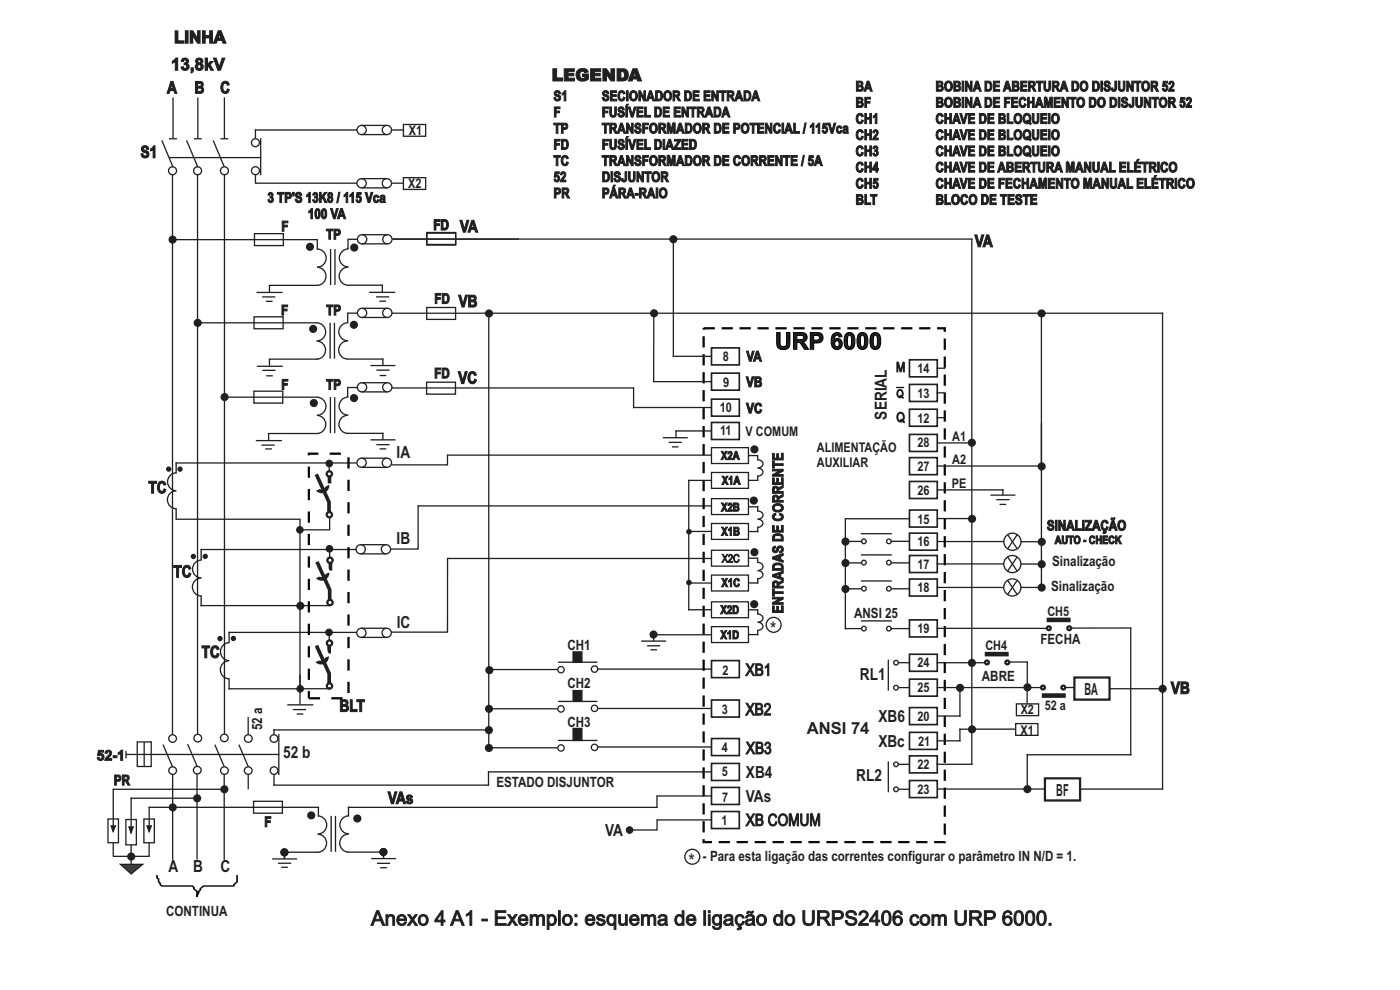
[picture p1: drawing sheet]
<svg xmlns="http://www.w3.org/2000/svg" width="297mm" height="210mm" viewBox="0 0 297 210" stroke-linecap="round" stroke-linejoin="round" font-family="sans-serif">
<g fill="none" stroke="#231f20" stroke-width=".28">
<path d="M34.3 29.8l2.4 5.7M35.9 29.4h1.6M35.9 33.4h19.5M36.6 37.1v118.8M36.7 20.7v8.7M39.6 29.8l2.4 5.7M41.1 29.4h1.7M41.9 37v118.9M42 20.7v8.7M45.2 29.8l2.4 5.7M46.8 29.4h1.6M47.6 20.7v8.7"/>
<path d="M47.6 37.1v118.7M54.1 27.6h21.6M54.2 27.4v2M54.2 37.1v1.8h21.5M55.3 29.3v7.9M76.6 37.9h5.5M76.6 26.6h5.5M76.6 28.5h5.5M76.7 39.9h5.5M83 27.6h2.6M83 38.9h2.6M85.6 26.4h4.7v2.5h-4.7z"/>
<path d="M85.6 37.7h4.7v2.5h-4.7zM36.8 50.8h30.7M54 49.6h6.1v2.5h-6.1zM67.3 56.7a1.93 1.93 0 0 1 1.9 1.9 1.93 1.93 0 0 1-1.9 1.9M67.3 52.8a1.93 1.93 0 0 1 1.9 1.9 1.93 1.93 0 0 1-1.9 2M67.3 50.7v2.3M70.1 52.8v7.6M71.1 52.8v7.6M73.8 50.8h2M73.8 50.6v2.3M73.8 56.6a1.93 1.93 0 0 0-1.8 2 1.93 1.93 0 0 0 1.9 1.9M73.9 52.8a1.93 1.93 0 0 0-1.9 1.9 1.93 1.93 0 0 0 2 1.9"/>
<path d="M76.7 49.8h5.5M76.7 51.7h5.5M90.5 49.3h6.2v2.6h-6.2zM206.2 50.6v111.7M42.1 68.5h25.2M53.9 67.2h6.2v2.5h-6.2zM73.8 66.4h2M76.7 65.4h5.5M76.7 67.3h5.5M78.3 62h5.6M79.8 63h2.8M80.5 63.9h1.4"/>
<path d="M81.1 60.4v1.7M90.5 65.2h6.2v2.6h-6.2zM220.9 66.4v58.6M37.2 98.2h38.4M37.4 98.1v2.3M47.8 84.3h19.5M53.9 83h6.1v2.5h-6.1zM73.7 82.2h2.1M73.8 82.1v2.1M76.6 97.2h5.5M76.6 99.1h5.5M76.7 81.2h5.4"/>
<path d="M76.7 83.1h5.4M94.8 96.5h56.1M94.9 96.5v2.1h-11.9M198.8 94h7.4M37.3 110.1h26.3v35.5M37.4 107.8v2.5M37.4 104.1a1.9 1.9 0 0 0-1.9 1.9 1.9 1.9 0 0 0 1.9 1.9M37.4 100.3a1.9 1.9 0 0 0-1.9 1.9 1.9 1.9 0 0 0 1.9 1.9M42.6 116.6h32.9M42.7 116.4v2.5M42.7 118.8a1.9 1.9 0 0 0-1.9 1.9 1.9 1.9 0 0 0 1.9 1.9M76.4 115.5h5.5"/>
<path d="M76.4 117.5h5.5M179.2 114.8h3.7M188.9 114.8h4M198.7 110h7.4M198.8 114.9h14.3M213.8 113.4l2 3M215.8 113.4l-2 3M42.7 126.3v2.3M42.7 122.6a1.9 1.9 0 0 0-1.9 1.9 1.9 1.9 0 0 0 1.9 1.9M48.5 134.1h27.2M48.6 134v2.4M48.6 136.3a1.92 1.92 0 0 0-1.8 1.9 1.92 1.92 0 0 0 1.8 1.9"/>
<path d="M76.6 133.3h5.4M76.6 135.2h5.4M83 134.2h.1M26.7 159.3v1.6M29.1 157.4h3v5.2h-3zM30.6 157.4v5.2M34.6 158l2 4.7M39.8 157.9l2.1 4.7M45.6 158l2 4.7M48.5 146.1h15.1M48.6 143.9v2.3M48.6 140.2a1.92 1.92 0 0 0-1.9 1.9 1.92 1.92 0 0 0 1.9 1.9"/>
<path d="M50.7 158l2 4.7M52.6 152.1v3.8M58.1 154.7v1.2M59.2 155.7v8.7M60.9 149.5h5.6M62.1 150.5h2.8M62.9 151.5h1.4M63.6 143.1v6.4M126.7 141.9h24.3M126.9 158.5h24.1M198.7 140.6h10M198.7 145.8h22.2"/>
<path d="M206.4 154.7h9M215.5 153.5h4.7v2.5h-4.7zM215.6 149.3h4.7v2.5h-4.7zM217.9 145.8v3.5M22.9 173.7h2.2v5.1h-2.2zM23.9 167.4h23.7M24 178.8v2.8M24 167.3v7.9M26.7 173.8h2.2v5.4h-2.2zM26.7 160h2.4M27.7 169.3h14.1M27.8 179.2v4.2"/>
<path d="M27.8 169.2v6.2M29.1 160h3M30.5 173.7h2.2v5.1h-2.2zM31.5 171.3h36.2M31.6 178.8v2.8h-7.6M31.6 171.1v4.1M32.1 160h27.1M36.6 164.3v18.1M41.8 164.2v18.2M47.6 164.3v18.1M52.7 164.3v3.1M58.1 164.3v2.4"/>
<path d="M188.4 161.5v6.6M190.6 167.4h2.3M190.6 162.1h2.3M198.7 162.1h7.6M198.8 167.4h23.1"/>
<circle cx="36.6" cy="36.2" r=".85"/>
<circle cx="41.9" cy="36.2" r=".85"/>
<circle cx="47.6" cy="36.2" r=".85"/>
<circle cx="54.2" cy="30.3" r=".85"/>
<circle cx="54.2" cy="36.2" r=".85"/>
<circle cx="76.7" cy="27.6" r=".98"/>
<circle cx="76.7" cy="38.9" r=".98"/>
<circle cx="82.1" cy="27.6" r=".98"/>
<circle cx="82.1" cy="38.9" r=".98"/>
<circle cx="76.8" cy="50.8" r=".98"/>
<circle cx="82.2" cy="50.8" r=".98"/>
<circle cx="76.8" cy="66.4" r=".98"/>
<circle cx="82.2" cy="66.4" r=".98"/>
<circle cx="76.7" cy="98.2" r=".98"/>
<circle cx="76.8" cy="82.2" r=".98"/>
<circle cx="82.1" cy="98.2" r=".98"/>
<circle cx="82.2" cy="82.2" r=".98"/>
<circle cx="76.5" cy="116.5" r=".98"/>
<circle cx="81.9" cy="116.5" r=".98"/>
<circle cx="214.8" cy="114.9" r="1.82"/>
<circle cx="76.7" cy="134.2" r=".98"/>
<circle cx="82" cy="134.2" r=".98"/>
<circle cx="36.6" cy="156.7" r=".81"/>
<circle cx="42" cy="156.6" r=".81"/>
<circle cx="47.6" cy="156.5" r=".81"/>
<circle cx="52.7" cy="156.7" r=".81"/>
<circle cx="58.1" cy="156.7" r=".81"/>
<circle cx="36.6" cy="163.5" r=".81"/>
<circle cx="41.9" cy="163.4" r=".81"/>
<circle cx="47.6" cy="163.5" r=".81"/>
<circle cx="52.7" cy="163.5" r=".81"/>
<circle cx="58.1" cy="163.5" r=".81"/>
<circle cx="190.1" cy="167.4" r=".49"/>
<circle cx="190.1" cy="162.1" r=".49"/>
</g>
<g fill="#231f20" stroke="#231f20" stroke-width=".28">
<path d="M27.4 175.4h.9l-.5 1.3z" fill-rule="evenodd"/>
<path d="M23.6 175.2h.9l-.5 1.2z" fill-rule="evenodd"/>
<path d="M31.2 175.2h.9l-.5 1.2z" fill-rule="evenodd"/>
<circle cx="35.8" cy="99.5" r=".43"/>
<circle cx="38.2" cy="99.5" r=".43"/>
<circle cx="46.7" cy="135.5" r=".43"/>
<circle cx="49.5" cy="135.4" r=".43"/>
<circle cx="41" cy="118" r=".43"/>
<circle cx="43.5" cy="118" r=".43"/>
<circle cx="36.6" cy="50.8" r=".72"/>
<circle cx="63.7" cy="128.5" r=".72"/>
<circle cx="206.2" cy="154.7" r=".72"/>
<circle cx="206.2" cy="140.6" r=".72"/>
<circle cx="41.8" cy="169.3" r=".72"/>
<circle cx="36.7" cy="171.3" r=".72"/>
<circle cx="47.6" cy="167.4" r=".72"/>
<circle cx="41.9" cy="68.5" r=".73"/>
<circle cx="47.6" cy="84.2" r=".72"/>
<circle cx="206.2" cy="93.9" r=".72"/>
<circle cx="221" cy="66.5" r=".72"/>
<circle cx="75.1" cy="52.5" r=".72"/>
<circle cx="27.8" cy="181.7" r=".72"/>
</g>
<path d="M149.3 69.6h51.1v109h-51.1z" fill="none" stroke="#000" stroke-width=".48" stroke-dasharray="2.4 1.4" stroke-linecap="butt"/>
<path d="M25.6 183.3h4.7l-2.5 2.1z" fill-rule="evenodd" fill="#414142" stroke="#231f20" stroke-width=".28"/>
<g fill="none" stroke="#231f20" stroke-width=".28">
<path d="M83.3 50.7h123M90.5 49.5h6.2v2.5h-6.2zM142.8 50.7v24.9M54.4 62h5.5M54.5 77.7h5.5M55.6 63h2.8M55.7 78.6h2.8M56.4 63.9h1.4M56.5 79.7h1.4M67.2 72.3a1.93 1.93 0 0 1 1.9 2 1.93 1.93 0 0 1-1.9 1.9M67.2 68.5a1.93 1.93 0 0 1 1.9 1.9 1.93 1.93 0 0 1-1.9 1.9M67.4 60.5h-10.2v1.4"/>
<path d="M67.4 76.2h-10.2v1.4M70 68.5v7.6M71 68.5v7.6M73.6 76.2h7.7M73.7 72.3a1.93 1.93 0 0 0-1.8 1.9 1.93 1.93 0 0 0 1.9 2M73.8 66.3v2.3M73.8 60.5h7.4M73.8 68.4a1.93 1.93 0 0 0-1.9 2 1.93 1.93 0 0 0 1.9 1.9M78.6 77.5h5.3M79.8 78.5h2.8M80.5 79.7h1.4M81.2 76v1.6"/>
<path d="M83.1 66.4h163.7M103.7 66.3v92.1M138.7 66.4v14.7M142.7 75.6h8.3M198.7 78.1h1.9M246.6 66.3v101.1M54.3 93.5h5.5M55.5 94.4h2.8M56.3 95.2h1.4M67.2 88.1a1.93 1.93 0 0 1 1.9 1.9 1.93 1.93 0 0 1-1.9 2h-10.2v1.4M67.2 84.3a1.93 1.93 0 0 1 1.9 1.9 1.93 1.93 0 0 1-1.8 1.9M69.8 98.4v1.7"/>
<path d="M70.1 84.2v7.7M71 84.2v7.7M73.6 91.9h7.7M73.8 88.1a1.93 1.93 0 0 0-1.9 1.9 1.93 1.93 0 0 0 1.9 1.9M73.9 84.2a1.93 1.93 0 0 0-2 2 1.93 1.93 0 0 0 2 1.9M78.6 93.3h5.3M79.8 94.3h2.8M80.5 95.2h1.4M81.2 91.8v1.5M83.1 82.3h51.3M90.5 81.1h6.1v2.5h-6.1zM134.3 86.4h16.6"/>
<path d="M134.4 82.2v4.4M138.5 81h12.4M140.6 92.8h5.3M141.9 93.8h2.7M142.5 94.8h1.5M143.3 91.4h7.7M143.4 91.3v1.6M150.9 95h7.9v3.3h-7.9zM158.8 96.6h1.9M160.7 99.3a.9 .9 0 0 1 1.2 .8 .9 .9 0 0 1-1.2 .9M160.7 97.5a.9 .9 0 0 1 1.2 .9 .9 .9 0 0 1-1.2 .9M160.7 96.5v1.2"/>
<path d="M198.7 83.3h1.7M198.7 88.6h1.7M198.7 98.9h22.2M69.9 109.8v2.6h-6.3M69.9 116.2v2.2M88.6 107.3h62.4M88.7 107.2v9.3h-5.8M94.8 118.5h56.1M94.9 118.4v15.7h-11.9M146 101.9h5M146.1 112.7h4.8M146.1 101.8v27.7"/>
<path d="M150.9 100.2h7.9v3.4h-7.9zM150.9 105.8h7.9v3.3h-7.9zM150.9 116.7h7.9v3.4h-7.9zM150.9 111h7.9v3.4h-7.9zM158.8 107.5h2.1M158.8 101.9h2.1M158.8 112.7h2.1M158.8 118.4h1.9M160.7 110.1a.9 .9 0 0 1 1.2 .9 .9 .9 0 0 1-1.2 .9M160.7 108.4a.9 .9 0 0 1 1.2 .9 .9 .9 0 0 1-1.2 .8M160.7 119.3a.9 .9 0 0 1 1.2 .9 .9 .9 0 0 1-1.2 .8M160.7 100.9v1.1"/>
<path d="M160.7 107.4v1.1M160.7 111.7v1.2M160.7 118.3v1.1M179.2 110h13.7M179.3 119.4h3.5M179.3 109.9v23.6M182.6 117.7h6.6M182.6 113.2h6.6M189 119.4h4M198.7 119.6h14.2M198.7 103.9h14.2M210.1 105h5.3"/>
<path d="M211.4 106h2.8M212.1 107h1.4M212.8 103.8v1.2M213.8 118.1l2 3M215.8 118.1l-2 3M216.5 119.6h4.5M216.5 114.9h4.5M42.5 128.5h27.6M69.8 134.6v1.4M136 136h5.3M137.3 137h2.8M138 137.8h1.4"/>
<path d="M138.7 134.8v1.2M138.8 134.6h12.2M146 129.3h4.9M146.1 123.7h4.8M150.9 127.7h7.9v3.3h-7.9zM150.9 122h7.9v3.4h-7.9zM150.9 132.9h7.9v3.4h-7.9zM158.8 123.7h2.1M158.8 129.4h2.1M158.8 134.6h2.1M160.7 121a.9 .9 0 0 1 1.2 .9 .9 .9 0 0 1-1.2 .9M160.7 132a.9 .9 0 0 1 1.2 .8 .9 .9 0 0 1-1.2 .9"/>
<path d="M160.7 130.3a.9 .9 0 0 1 1.2 .8 .9 .9 0 0 1-1.2 .9M160.7 122.6v1.2M160.7 129.2v1.2M160.7 133.6v1.1M179.2 133.3h3.6M179.3 124.9h3.6M182.6 131.7h6.6M182.6 123.2h6.6M188.4 139.9v6.6M188.9 133.3h4.1M189.1 124.9h3.7M198.7 133.3h23.3"/>
<path d="M198.7 124.6h14.2M213.8 123.1l2 3M215.8 123.1l-2 3M216.5 124.6h4.5M239.9 133.1v27.1M240 133.2h-12.7M58 154.8h45.8M69.8 145.8v.3h-6.3M103.6 142h14.7M103.6 158.6h14.7M103.8 150.3h14.5M118.4 140.5h8.3"/>
<path d="M118.4 148.8h8.3M118.4 157.1h8.3M126.8 150.3h24.2M190.6 145.9h2.3M190.6 140.6h2.3M198.7 157.1h5.1M198.9 151.9h4.9M203.5 154.7h2.9M203.6 154.5v2.8M203.6 145.7v6.3M214.1 140.4h4M217.9 160v7.3"/>
<path d="M217.9 140.3v5.6M226.1 145.8h1.9M235.5 146.1h11.2M53.8 170h6.1v2.5h-6.1zM58 166.5h45.8M67.4 176.9a1.93 1.93 0 0 1 1.9 1.9 1.93 1.93 0 0 1-1.9 2M67.4 173.1a1.93 1.93 0 0 1 1.9 1.9 1.93 1.93 0 0 1-1.9 1.9M67.5 171.1v2.1M70.3 173.1v7.6M71.2 173.1v7.6M73.8 171.3h65.7M73.9 171.1v2.1"/>
<path d="M74 176.9a1.93 1.93 0 0 0-1.9 1.9 1.93 1.93 0 0 0 1.9 2M74 173a1.93 1.93 0 0 0-1.9 2 1.93 1.93 0 0 0 2 1.9M103.5 163.7h47.5M103.6 163.6v3.1M139.2 168.8h11.7M139.4 168.8v2.6M150.9 173.9h-11.5v2.2h-6.3M217.8 160.1h22.2M229.1 167.4h17.7M57.7 182.2h5.3M59 183.1h2.8M59.7 184h1.4"/>
<path d="M60.2 180.8h7.4M60.4 181v1.2M73.8 180.8h7.4M78.7 182.1h5.3M80 183.1h2.8M80.7 184.1h1.4M81.4 180.9v1.2"/>
<circle cx="183.3" cy="114.8" r=".49"/>
<circle cx="183.3" cy="119.3" r=".49"/>
<circle cx="188.6" cy="119.3" r=".49"/>
<circle cx="188.6" cy="114.8" r=".49"/>
<circle cx="214.8" cy="119.6" r="1.82"/>
<circle cx="164.1" cy="132.5" r="1.58"/>
<circle cx="183.3" cy="133.3" r=".49"/>
<circle cx="183.3" cy="124.9" r=".49"/>
<circle cx="188.6" cy="133.3" r=".49"/>
<circle cx="188.6" cy="124.9" r=".49"/>
<circle cx="214.8" cy="124.6" r="1.82"/>
<circle cx="119" cy="142.1" r=".67"/>
<circle cx="119" cy="158.7" r=".67"/>
<circle cx="119" cy="150.4" r=".67"/>
<circle cx="126.1" cy="150.3" r=".67"/>
<circle cx="126.1" cy="158.5" r=".67"/>
<circle cx="126.1" cy="141.9" r=".67"/>
<circle cx="190.1" cy="145.9" r=".49"/>
<circle cx="190.1" cy="140.6" r=".49"/>
<circle cx="146.9" cy="181.7" r="1.58"/>
</g>
<g fill="#231f20" stroke="#231f20" stroke-width=".28">
<path d="M121.6 138.3h1.8v2.2h-1.8z" fill-rule="evenodd"/>
<path d="M121.6 146.5h1.8v2.3h-1.8z" fill-rule="evenodd"/>
<path d="M121.6 154.5h1.8v2.6h-1.8z" fill-rule="evenodd"/>
<circle cx="146.2" cy="123.6" r=".46"/>
<circle cx="146.2" cy="112.8" r=".46"/>
<circle cx="65.8" cy="52.4" r=".72"/>
<circle cx="66.4" cy="69.8" r=".72"/>
<circle cx="66.6" cy="85.5" r=".72"/>
<circle cx="75.1" cy="68.9" r=".72"/>
<circle cx="75.1" cy="84.4" r=".72"/>
<circle cx="66" cy="173" r=".72"/>
<circle cx="75.8" cy="173.6" r=".72"/>
<circle cx="81.3" cy="180.7" r=".72"/>
<circle cx="142.8" cy="50.7" r=".72"/>
<circle cx="138.8" cy="66.5" r=".72"/>
<circle cx="138.6" cy="134.6" r=".72"/>
<circle cx="103.7" cy="66.5" r=".72"/>
<circle cx="103.8" cy="142.2" r=".72"/>
<circle cx="103.7" cy="150.4" r=".72"/>
<circle cx="103.7" cy="158.7" r=".72"/>
<circle cx="218" cy="167.4" r=".72"/>
<circle cx="218" cy="145.8" r=".72"/>
<circle cx="206.2" cy="110.1" r=".72"/>
<circle cx="179.4" cy="124.9" r=".72"/>
<circle cx="179.4" cy="119.4" r=".72"/>
<circle cx="179.4" cy="114.9" r=".72"/>
<circle cx="221" cy="114.9" r=".72"/>
<circle cx="221" cy="119.7" r=".72"/>
<circle cx="221" cy="124.6" r=".72"/>
<circle cx="221" cy="98.9" r=".72"/>
<circle cx="246.7" cy="146.1" r=".72"/>
<circle cx="160" cy="95.3" r=".72"/>
<circle cx="159.9" cy="106.2" r=".72"/>
<circle cx="160" cy="117.1" r=".72"/>
<circle cx="160" cy="128.2" r=".72"/>
<circle cx="60.3" cy="180.8" r=".72"/>
<circle cx="203.7" cy="145.9" r=".72"/>
<circle cx="103.7" cy="154.9" r=".72"/>
</g>
<g fill="#231f20" stroke="#231f20" stroke-width=".21">
<circle cx="63.7" cy="146.1" r=".7"/>
<circle cx="69.8" cy="134.1" r=".7"/>
<circle cx="69.9" cy="116.4" r=".7"/>
<circle cx="69.9" cy="98.3" r=".7"/>
<circle cx="63.6" cy="112.4" r=".7"/>
<circle cx="133.6" cy="176.1" r=".7"/>
</g>
<g fill="none" stroke="#231f20" stroke-width=".48">
<path d="M227.9 143.7h7.5v4.7h-7.5zM221.7 165.1h7.4v4.7h-7.4z"/>
<circle cx="69.9" cy="100.5" r=".56"/>
<circle cx="69.9" cy="109.2" r=".56"/>
<circle cx="70" cy="118.8" r=".56"/>
<circle cx="69.9" cy="136.4" r=".56"/>
<circle cx="70" cy="127.8" r=".56"/>
<circle cx="222.5" cy="133.3" r=".41"/>
<circle cx="226.8" cy="133.3" r=".41"/>
<circle cx="69.9" cy="145.5" r=".56"/>
<circle cx="209.4" cy="140.5" r=".41"/>
<circle cx="213.7" cy="140.5" r=".41"/>
<circle cx="221.3" cy="145.8" r=".41"/>
<circle cx="225.6" cy="145.8" r=".41"/>
</g>
<path d="M67.1 103.5l2.3-1a1.25 1.25 0 0 1-.6 1.6 1.25 1.25 0 0 1-1.7-.6zM67.1 100.6l2.7 5.9v2.3M67.2 119.2l2.7 5.9v2.2M69.9 100.9v1.6M70.1 119.4v1.6M67 139.8l2.3-1a1.25 1.25 0 0 1-.6 1.7 1.25 1.25 0 0 1-1.7-.7zM67.1 122.1l2.3-1.1a1.25 1.25 0 0 1-.6 1.7 1.25 1.25 0 0 1-1.7-.6zM67.1 136.9l2.7 6v2.2M69.8 137v1.6" fill="none" stroke="#231f20" stroke-width=".78" stroke-linecap="butt"/>
<g fill="#fff" stroke="#fff" stroke-width=".21">
<path d="M66.1 139l3-1.3 .7 1.3-3 1.4z" fill-rule="evenodd"/>
<path d="M66.1 121.2l3.1-1.3 .7 1.4-3.1 1.3z" fill-rule="evenodd"/>
<path d="M66.2 102.6l3-1.3 .7 1.4-3 1.3z" fill-rule="evenodd"/>
</g>
<path d="M65.5 96.2h8.4v51.9h-8.4z" fill="none" stroke="#000" stroke-width=".48" stroke-dasharray="2.4 2.4" stroke-linecap="butt"/>
<path d="M208.9 138.8h5.1M222 131.5h5.1M221 147.5h5.1" fill="none" stroke="#231f20" stroke-width=".98" stroke-linecap="butt"/>
<path d="M190.1 82.2h1.7" fill="none" stroke="#000" stroke-width=".28"/>
<path d="M33.3 185.6v.6l.3 .3v.6l.7 .8h6.5l.3 .3v.3a1.06 1.06 0 0 1 .7 1.5v.3l.7-1.8 .7-.6h6.4v-.2a1.06 1.06 0 0 0 .7-1.5v-.6" fill="none" stroke="#000" stroke-width=".31"/>
<g fill="none" stroke="#231f20" stroke-width=".35">
<path d="M150.9 73.8h5.9v3.6h-5.9zM150.9 79.2h5.9v3.6h-5.9zM192.9 76.3h5.9v3.6h-5.9zM150.9 84.7h5.9v3.6h-5.9zM150.9 89.6h5.9v3.6h-5.9zM192.9 97.1h5.9v3.6h-5.9zM192.9 92.2h5.9v3.6h-5.9zM192.9 86.8h5.9v3.6h-5.9zM192.9 81.5h5.9v3.7h-5.9zM192.9 117.8h5.9v3.6h-5.9zM192.9 113.1h5.9v3.6h-5.9zM192.9 108.2h5.9v3.6h-5.9z"/>
<path d="M192.9 102.1h5.9v3.6h-5.9zM192.9 138.8h5.9v3.6h-5.9zM192.9 131.5h5.9v3.6h-5.9zM192.9 122.8h5.9v3.6h-5.9zM150.9 140.1h5.9v3.6h-5.9zM150.9 148.5h5.9v3.6h-5.9zM150.9 156.7h5.9v3.6h-5.9zM192.9 144.1h5.9v3.6h-5.9zM192.9 150.1h5.9v3.6h-5.9zM192.9 155.4h5.9v3.6h-5.9zM150.9 172.1h5.9v3.7h-5.9zM150.9 161.9h5.9v3.7h-5.9z"/>
<path d="M150.9 167h5.9v3.6h-5.9zM192.9 160.3h5.9v3.6h-5.9zM192.9 165.6h5.9v3.6h-5.9z"/>
</g>
<text font-size="4.9" fill="#231f20" x="164.4" y="74.1">URP 6000</text>
<text font-size="4.3" fill="#231f20" x="78.7" y="196.3">Anexo 4 A1 - Exemplo: esquema de ligação do URPS2406 com URP 6000.</text>
<g font-size="4.2" fill="#231f20">
<text x="163.4" y="135">*</text>
<text x="146.1" y="184.2">*</text>
</g>
<g font-size="3.6" fill="#231f20">
<text x="36.9" y="9.1">LINHA</text>
<text x="36.3" y="14.9">13,8kV</text>
<text x="117" y="17.2">LEGENDA</text>
</g>
<g font-size="3.5" fill="#231f20">
<text x="35.4" y="19.8">A</text>
<text x="41.3" y="19.8">B</text>
<text x="46.7" y="19.8">C</text>
<text x="29.8" y="33.5">S1</text>
<text x="97.6" y="49.3">VA</text>
<text x="206.8" y="52.4">VA</text>
<text x="97.3" y="65.1">VB</text>
<text x="97.2" y="81.4">VC</text>
<text x="188.1" y="89" transform="rotate(-90 188.1 89)">SERIAL</text>
<text x="84.1" y="97.1">IA</text>
<text x="31.5" y="104.6">TC</text>
<text x="84.1" y="115.5">IB</text>
<text x="36.8" y="122.5">TC</text>
<text x="84.2" y="133.1">IC</text>
<text x="42.8" y="139.5">TC</text>
<text x="158.2" y="143.3">XB1</text>
<text x="182.4" y="144.1">RL1</text>
<text x="230" y="147.4">BA</text>
<text x="248.4" y="147.2">VB</text>
<text x="72" y="150.9">BLT</text>
<text x="158.2" y="151.7">XB2</text>
<text x="171.1" y="155.6">ANSI 74</text>
<text x="186.4" y="153.2">XB6</text>
<text x="60.1" y="160.8">52 b</text>
<text x="158.2" y="159.9">XB3</text>
<text x="186.3" y="158.4">XBc</text>
<text x="158.2" y="165">XB4</text>
<text x="181.6" y="165.7">RL2</text>
<text x="82.3" y="170.5">VAs</text>
<text x="158.2" y="170.2">VAs</text>
<text x="224.1" y="168.8">BF</text>
<text x="128.4" y="177.3">VA</text>
<text x="158.2" y="175.2">XB COMUM</text>
<text x="35.8" y="184.9">A</text>
<text x="41" y="184.9">B</text>
<text x="46.8" y="185">C</text>
</g>
<text font-size="3.2" fill="#231f20" x="166.2" y="130.1" transform="rotate(-90 166.2 130.1)">ENTRADAS DE CORRENTE</text>
<g font-size="3" fill="#231f20">
<text x="117.4" y="21.4">S1</text>
<text x="127.7" y="21.4">SECIONADOR DE ENTRADA</text>
<text x="181.5" y="19.4">BA</text>
<text x="181.5" y="22.8">BF</text>
<text x="198.5" y="22.8">BOBINA DE FECHAMENTO DO DISJUNTOR 52</text>
<text x="198.5" y="19.4">BOBINA DE ABERTURA DO DISJUNTOR 52</text>
<text x="117.4" y="24.8">F</text>
<text x="117.4" y="28.3">TP</text>
<text x="127.7" y="24.8">FUSÍVEL DE ENTRADA</text>
<text x="127.7" y="28.3">TRANSFORMADOR DE POTENCIAL / 115Vca</text>
<text x="181.5" y="26.2">CH1</text>
<text x="181.5" y="29.7">CH2</text>
<text x="198.5" y="26.2">CHAVE DE BLOQUEIO</text>
<text x="198.5" y="29.7">CHAVE DE BLOQUEIO</text>
<text x="117.4" y="31.7">FD</text>
<text x="117.4" y="35.1">TC</text>
<text x="127.7" y="31.7">FUSÍVEL DIAZED</text>
<text x="127.7" y="35.1">TRANSFORMADOR DE CORRENTE / 5A</text>
<text x="181.5" y="33.1">CH3</text>
<text x="198.5" y="33.1">CHAVE DE BLOQUEIO</text>
<text x="117.4" y="38.6">52</text>
<text x="127.7" y="38.6">DISJUNTOR</text>
<text x="181.5" y="36.5">CH4</text>
<text x="181.5" y="40">CH5</text>
<text x="198.5" y="40">CHAVE DE FECHAMENTO MANUAL ELÉTRICO</text>
<text x="198.5" y="36.5">CHAVE DE ABERTURA MANUAL ELÉTRICO</text>
<text x="56.7" y="43">3 TP'S 13K8 / 115 Vca</text>
<text x="65.3" y="46.4">100 VA</text>
<text x="117.4" y="42">PR</text>
<text x="127.7" y="42">PÁRA-RAIO</text>
<text x="181.5" y="43.4">BLT</text>
<text x="198.5" y="43.4">BLOCO DE TESTE</text>
<text x="59.7" y="49">F</text>
<text x="69.2" y="50.7">TP</text>
<text x="91.9" y="48.8">FD</text>
<text x="92.1" y="64.4">FD</text>
<text x="59.6" y="66.8">F</text>
<text x="69.2" y="66.8">TP</text>
<text x="158.3" y="76.6">VA</text>
<text x="59.7" y="82.6">F</text>
<text x="69.2" y="82.6">TP</text>
<text x="92.1" y="80.2">FD</text>
<text x="158.3" y="82.1">VB</text>
<text x="158.3" y="87.7">VC</text>
<text x="222.1" y="112.5">SINALIZAÇÃO</text>
<text x="223" y="125.4">Sinalização</text>
<text x="223.2" y="120">Sinalização</text>
<text x="181.2" y="131.1">ANSI 25</text>
<text x="120.4" y="137.9">CH1</text>
<text x="220.7" y="136.7">FECHA</text>
<text x="120.4" y="145.9">CH2</text>
<text x="208.3" y="144.4">ABRE</text>
<text x="55.6" y="154.9" transform="rotate(-90 55.6 154.9)">52 a</text>
<text x="120.4" y="154.3">CH3</text>
<text x="20.5" y="161.3">52-1</text>
<text x="24.1" y="166.5">PR</text>
<text x="105.3" y="166.9">ESTADO DISJUNTOR</text>
<text x="56.1" y="175.4">F</text>
<text x="149.1" y="182.7">- Para esta ligação das correntes configurar o parâmetro IN N/D = 1.</text>
<text x="35.2" y="194.2">CONTINUA</text>
</g>
<g font-size="2.8" fill="#231f20">
<text x="86.8" y="28.7">X1</text>
<text x="86.6" y="39.9">X2</text>
<text x="153.4" y="76.6">8</text>
<text x="153.4" y="82">9</text>
<text x="190.1" y="78.9">M</text>
<text x="194.6" y="79.1">14</text>
<text x="152.7" y="87.5">10</text>
<text x="190.2" y="89.5">Q</text>
<text x="194.7" y="84.4">13</text>
<text x="194.7" y="89.6">12</text>
<text x="152.8" y="92.4">11</text>
<text x="158.2" y="92.6">V COMUM</text>
<text x="173.3" y="95.9">ALIMENTAÇÃO</text>
<text x="194.7" y="94.9">28</text>
<text x="202" y="93.5">A1</text>
<text x="173.3" y="99.1">AUXILIAR</text>
<text x="194.6" y="99.8">27</text>
<text x="202" y="98.5">A2</text>
<text x="194.6" y="105">26</text>
<text x="201.9" y="103.6">PE</text>
<text x="194.6" y="111.1">15</text>
<text x="194.6" y="115.9">16</text>
<text x="194.7" y="125.7">18</text>
<text x="194.7" y="120.7">17</text>
<text x="222.2" y="130.6">CH5</text>
<text x="194.7" y="134.4">19</text>
<text x="209" y="137.9">CH4</text>
<text x="153.3" y="143.1">2</text>
<text x="194.6" y="141.6">24</text>
<text x="194.6" y="146.9">25</text>
<text x="153.1" y="151.5">3</text>
<text x="194.7" y="152.9">20</text>
<text x="216.5" y="155.8">X1</text>
<text x="216.5" y="151.6">X2</text>
<text x="221.6" y="150.5">52 a</text>
<text x="153.1" y="159.6">4</text>
<text x="194.8" y="158.2">21</text>
<text x="153.1" y="164.6">5</text>
<text x="194.7" y="163.2">22</text>
<text x="153.2" y="170.1">7</text>
<text x="194.7" y="168.4">23</text>
<text x="153.1" y="175">1</text>
</g>
<g font-size="2.5" fill="#231f20">
<text x="153" y="97.5">X2A</text>
<text x="153.1" y="102.8">X1A</text>
<text x="153" y="108.5">X2B</text>
<text x="153" y="113.6">X1B</text>
<text x="153.1" y="124.5">X1C</text>
<text x="152.8" y="130.2">X2D</text>
<text x="152.9" y="135.5">X1D</text>
</g>
<g font-size="2.4" fill="#231f20">
<text x="190.2" y="84.3">Q</text>
<text x="153.1" y="119.3">X2C</text>
<text x="223.8" y="115.4">AUTO - CHECK</text>
</g>
</svg>
